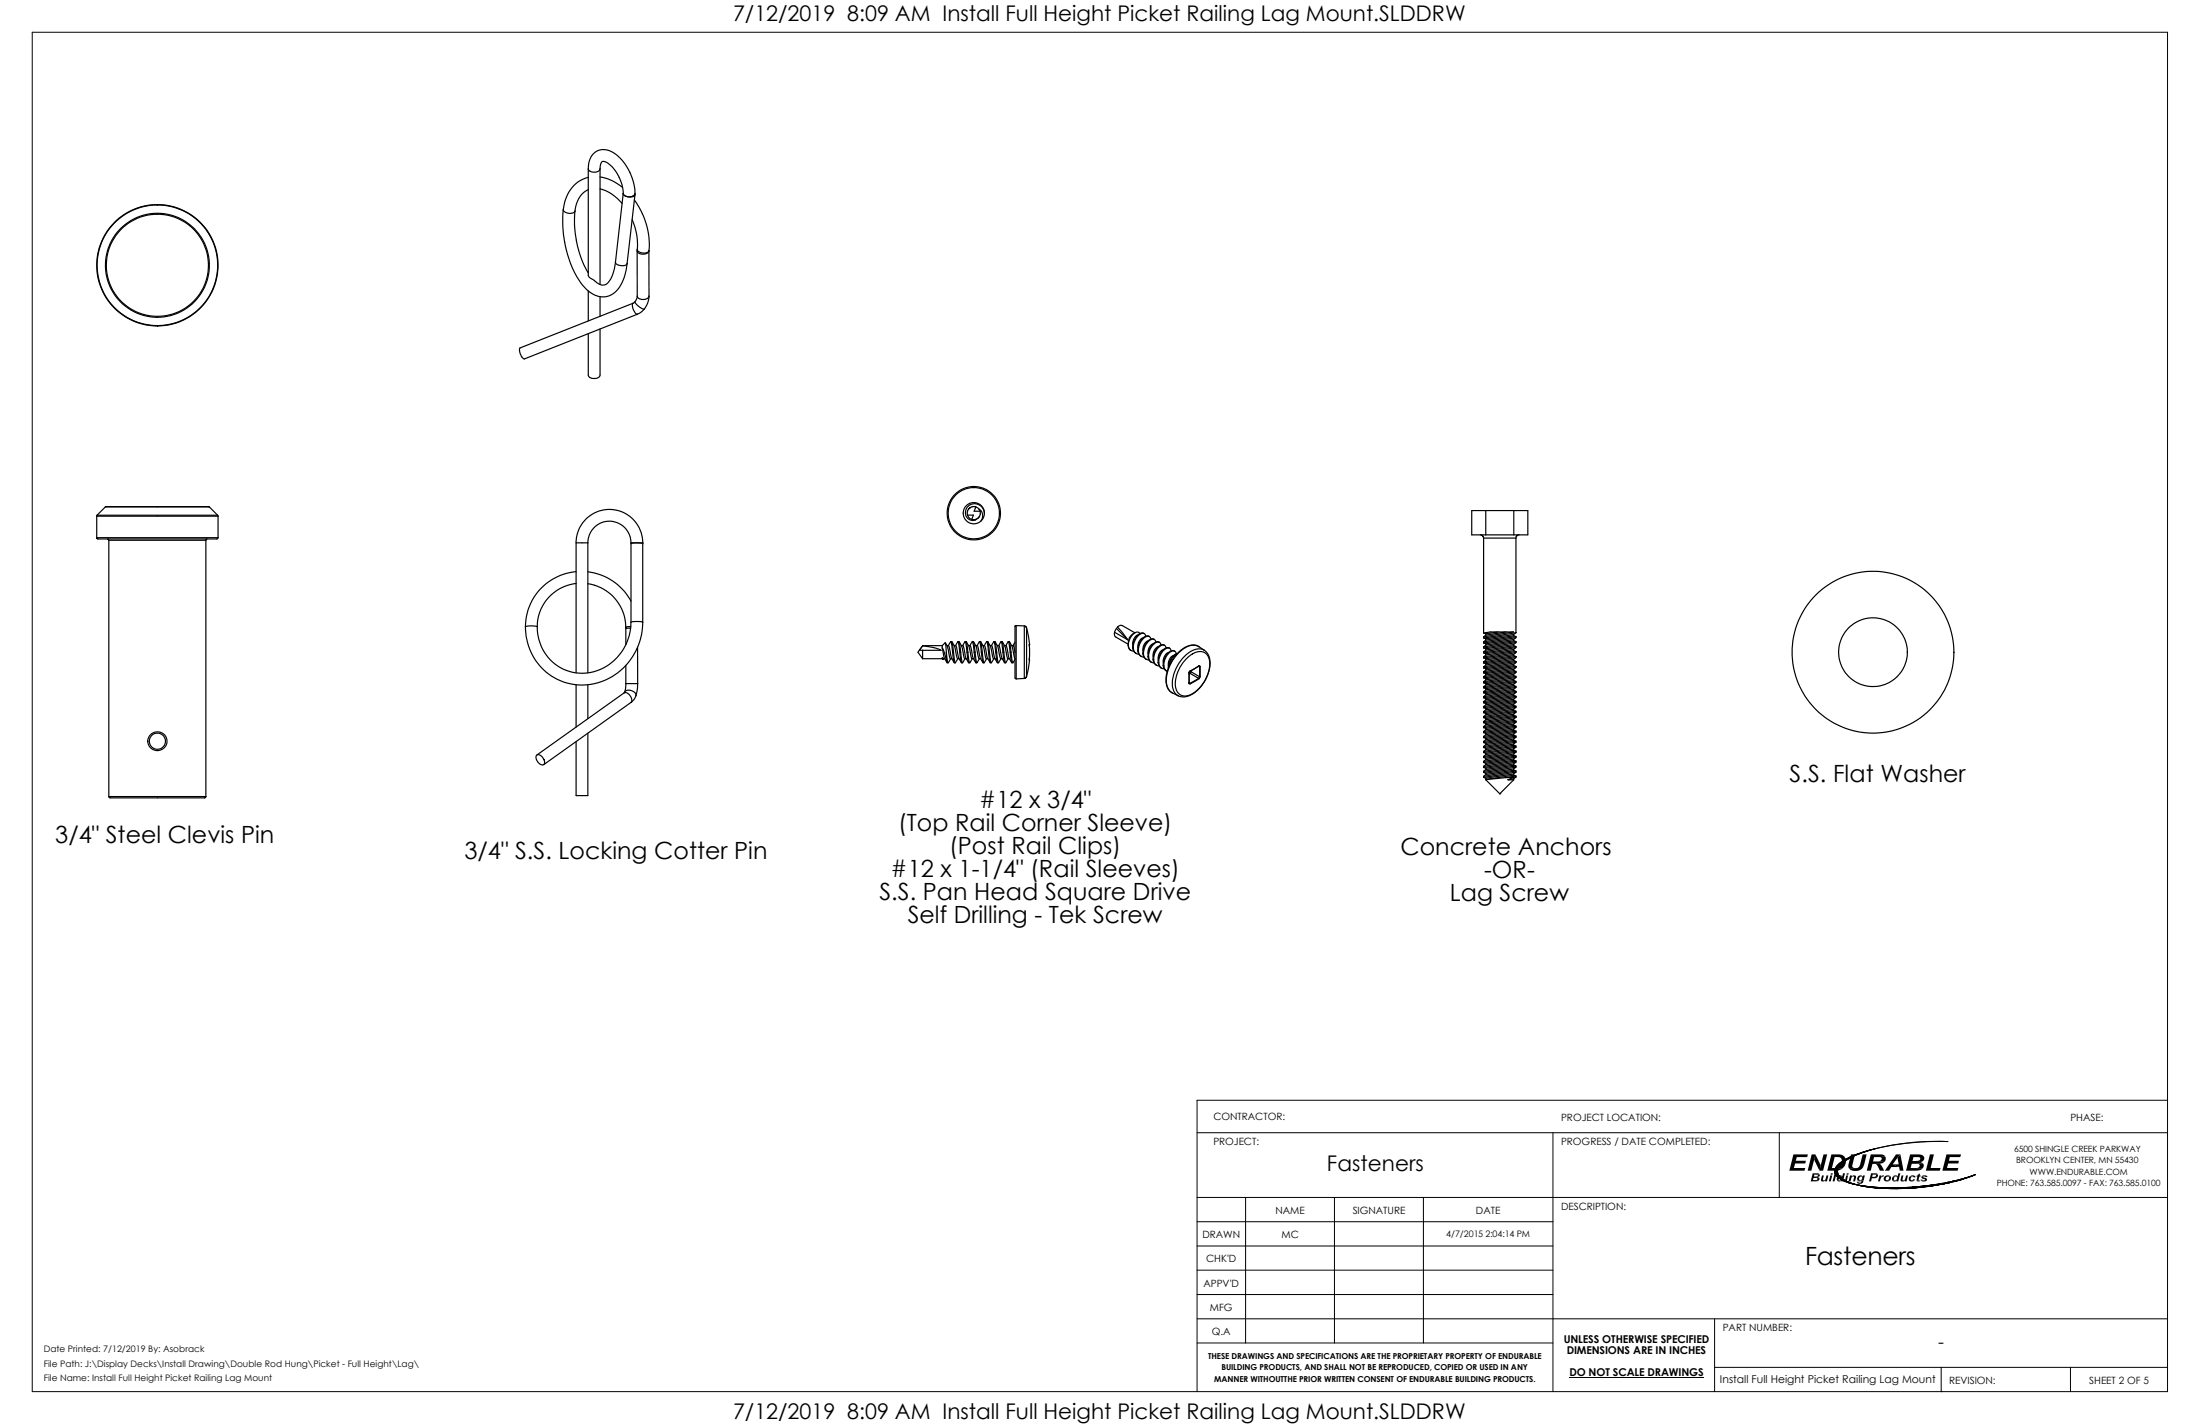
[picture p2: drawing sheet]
<svg xmlns="http://www.w3.org/2000/svg" width="432mm" height="279mm" viewBox="0 0 432 279" stroke-linecap="round" stroke-linejoin="round" font-family="sans-serif">
<g fill="none" stroke="#000" stroke-width=".2">
<path d="M6.3 6.3h419.1v266.7h-419.1zM425.4 215.9h-190.4v57.1M235 222.2h190.4M235 239.7h69.8M235 234.9h190.4M244.5 234.9v28.6M261.9 234.9v28.6M279.4 234.9v28.6M304.8 222.2v50.8M349.2 222.2v12.7M360.1 229.8l.6 .1h-.6zM360.1 229.8h.6v.1z"/>
<path d="M360.1 229.9l.6 .2h-.6zM360.1 229.9h.6v.2zM360.1 230.1l.6 .2h-.5zM360.1 230.1h.6v.2zM360.2 229.5l.5 .3h-.6zM360.2 229.5h.5v.3zM360.2 229.4l.5 .1h-.5zM360.2 229.4h.5v.1zM360.2 230.3l.6 .2h-.5zM360.2 230.3h.5l.1 .2zM360.3 230.5h.5zM360.3 229.1l.4 .3h-.5z"/>
<path d="M360.3 229.1h.5l-.1 .3zM360.3 230.5l.7 .2h-.6zM360.3 230.5h.5l.2 .2zM360.4 229l.4 .1h-.5zM360.4 229h.5l-.1 .1zM360.4 230.7l.7 .1h-.6zM360.4 230.7h.6l.1 .1zM360.5 230.8h.6zM360.6 230.8h.5zM360.6 228.7l.1-.1 .4 .1zM360.6 228.7l.3 .3h-.5zM360.6 228.7h.5l-.2 .3z"/>
<path d="M360.6 230.8l.7 .2h-.5zM360.6 230.8h.5l.2 .2zM360.7 228.6h.5l-.1 .1zM360.8 231l.6 .1zM360.9 231.1l.5 .1zM360.9 231.2h.6zM361 231.2l.7 .2h-.4zM361 231.2h.5l.2 .2zM361 228.3l.1-.1 .4 .1zM361 228.3l.2 .3h-.5zM361 228.3h.5l-.3 .3zM361.1 228.2l.4-.3 .1 .3z"/>
<path d="M361.1 228.2h.5l-.1 .1zM361.3 231.4l.5 .1zM361.4 231.5h.5zM361.5 231.5h.4zM361.5 231.5l.7 .2zM361.5 231.5h.4l.3 .2zM361.5 227.9h.4zM361.5 227.9h.4l-.3 .3zM361.6 227.8l.5-.3v.3zM361.6 227.8h.5zM361.9 231.7h.5zM362 231.7l.4 .1z"/>
<path d="M362.1 231.8h.4zM362.1 231.8l.8 .2zM362.1 227.5h.4zM362.1 227.5h.4l-.4 .3zM362.3 227.4l.6-.3-.2 .3zM362.3 227.4h.4zM362.6 232h.4zM362.7 232h.4zM362.8 232l.3 .1zM362.9 232.1l.7 .1zM362.9 227.1h.3zM362.9 227.1h.3l-.5 .3z"/>
<path d="M363 227.1l.7-.4-.4 .4zM363 227.1h.3zM363.3 227.1l.4-.4h.3zM363.5 232.2h.2zM363.5 232.2l.2 .1zM363.6 232.3h.3zM363.7 226.7h.3zM363.8 232.3l.6 .2zM363.9 226.7l.8-.3zM363.9 226.7h.2zM364.1 226.7l.8-.3zM364.4 232.5h.1"/>
<path d="M364.5 232.5h.3zM364.7 226.4h.2zM364.8 232.5l.6 .1zM364.8 226.4l.9-.4zM364.8 226.4h.2zM365 226.4l.9-.4zM365.2 232.6l.3 .1zM365.3 232.7h.4zM365.4 232.7h.7zM365.7 232.7l.7 .1zM365.7 226h.2zM365.8 226l1.1-.3z"/>
<path d="M365.8 226h.1zM365.9 226l1-.3zM366 232.8h.5zM366.1 232.8l1 .1zM366.4 232.9h1.1zM366.7 232.9h.9zM366.8 232.9h.9zM366.9 225.7h.1M366.9 225.7l1.1-.3zM366.9 232.9l1.9 .1zM367.5 233h1.3zM367.5 233h1.4z"/>
<path d="M367.6 233h2zM367.6 233h2.5M367.8 233h2.2zM368 233h2.1zM368.1 233l3.3 .1zM368.1 233.1h7.8M368.2 233.1h7zM368.2 233.1h7.5zM368.6 233.1h6.3zM368.6 233.1h6.6zM368.6 233.1h6.6M369 233.1l4.9 .1z"/>
<path d="M369 233.1h5.9zM369 233.2h5.9M369.8 233.2h3.8zM369.8 233.2h4.1zM370.2 233.2h2.3zM370.2 233.2h3.4zM370.2 233.2h3.4M371 233.2h1.5zM371.4 233.1h4.3zM372.5 233h3.4zM372.8 233h3.2zM373.2 233h3z"/>
<path d="M373.9 233h2.6zM374.1 233h2.5zM374.1 233h2.5M375.3 232.9h2zM375.5 232.9h1.9zM375.6 232.9h1.9zM376.1 232.9h1.8zM376.6 233h-4.1M376.7 232.8h1.6zM376.9 232.8h1.5zM377.4 232.7h1.4zM377.8 232.7h1.4z"/>
<path d="M378.1 232.7h1.2zM378.2 232.6l.7-.1 .6 .1zM378.2 232.6h1.3zM378.9 232.5h1.2zM378.9 232.5h1.2l-.6 .1zM379.4 232.5h1zM379.6 232.5l.8-.2 .2 .2zM379.6 232.5h1zM380.4 232.3h1zM380.4 232.3h1l-.8 .2zM380.7 232.3h.9zM380.9 232.2h.8z"/>
<path d="M380.9 232.2l1-.1-.2 .1zM381.9 232.1h.7zM381.9 232.1h.7l-.9 .1zM382 232h.7zM382.2 232h.6zM382.3 224a49.7 49.7 0 0 0-18.8 2.9l-1.6 .7a2.75 2.75 0 0 0-1.8 2.4 3.2 3.2 0 0 0 2.4 2 39.2 39.2 0 0 0 15.6 .7 42.8 42.8 0 0 0 9.6-2.2 44.6 44.6 0 0 1-22.9 2.1l-.8-.3a4.3 4.3 0 0 1-3.3-2.3 2.81 2.81 0 0 1 1.7-2.4 32.7 32.7 0 0 1 13.3-3.5l6.6-.1M382.3 232l.9-.2-.3 .2zM382.3 232h.6zM382.9 232l.3-.2h.6zM383.2 231.8h.6zM383.3 231.8h.5zM383.4 231.7h.5z"/>
<path d="M383.6 231.7l.8-.2-.3 .2zM383.6 231.7h.5zM384.1 231.7l.3-.2h.5zM384.4 231.5h.5zM384.5 231.5h.4zM384.6 231.5h.4zM384.9 231.4l.7-.2zM384.9 231.4h.3zM385.2 231.4l.6-.2zM385.6 231.2h.2zM385.6 231.2h.3zM385.7 231.1l.3-.1z"/>
<path d="M385.7 231.1h.3zM386 231l.6-.2zM386 231h.2l-.2 .1zM386.2 231l.6-.2zM386.6 230.8h.2zM386.7 230.8h.1zM386.8 230.8l.3-.1zM386.8 230.8h.1zM386.9 230.8l.3-.1zM387.1 230.7l.5-.2zM387.2 230.7l.4-.2zM387.6 230.5h.1z"/>
<path d="M235 249.2h69.8M235 244.5h69.8M235 258.8h190.4M235 254h69.8M336.5 258.8v14.2M235 263.5h69.8M308 270.2h26.4M336.5 268.3h88.9M381 268.3v4.7h.2M406.4 268.3v4.7"/>
</g>
<g fill="none" stroke="#000" stroke-width=".23">
<path d="M115.5 33.1a3.2 3.2 0 0 1 3.1-3.7 7 7 0 0 1 4.8 4l.6 1.3a9.3 9.3 0 0 1 .6 3.3M115.5 34.8a6.9 6.9 0 0 0-4.9 6.3M115.5 37.2a4.9 4.9 0 0 0-2.6 4.2M115.5 33.1a1.32 1.32 0 0 0 2.3 0M115.5 33.1v20.9l.3 .5 .8 .6M117.8 33.1l.1-1a.65 .65 0 0 1 .5-.5 .65 .65 0 0 1 .7 .3 7.9 7.9 0 0 1 3.2 6.1M117.8 34.7a9 9 0 0 1 4.4 2.1M117.8 37.1a8.1 8.1 0 0 1 4.3 2.8M117.8 33.1v22.7M122.3 38a1.34 1.34 0 0 0 2.3 0M122.3 38a1.45 1.45 0 0 0 2.3 .2M122.3 38l-1.5 13.4"/>
<path d="M122.3 38h.1M124.5 39.2a14.7 14.7 0 0 1 2.9 10M124.6 38.2l-1.5 13.5M124.6 38v.2M110.6 41.1a21.9 21.9 0 0 0 3.8 14.9 4.6 4.6 0 0 0 5.5 1.9 7.1 7.1 0 0 0 3.1-5.4l.1-.8M110.6 41.1a1.47 1.47 0 0 0 2.3 .3M112.9 41.4a20.3 20.3 0 0 0 2.6 12.2M115.5 57.1v5.9M117.8 58.2v3.9M120.8 51.4a5.8 5.8 0 0 1-1.9 4.4 2.02 2.02 0 0 1-2.2-.7M120.8 51.4a1.5 1.5 0 0 0 2 .6l.3-.3M124.1 43.1l.6 1.7a11.2 11.2 0 0 1 .4 4.1"/>
<path d="M124.2 59.5a1.9 1.9 0 0 0 .9 2.2M124.2 59.5l-22.1 8.8a1.86 1.86 0 0 0 .8 2.1l22.2-8.7M124.6 59.2l-.4 .3M124.6 59.2a2.5 2.5 0 0 0 1.9 1.4M125.1 49.2a1.34 1.34 0 0 0 2.3 0M125.1 49.2v8.9M125.1 48.9v.3M125.1 58.1l-.1 .4-.4 .7M125.1 48.9a1.45 1.45 0 0 0 2.3 .3M125.1 58.1a1.32 1.32 0 0 0 2.3 0M127.4 49.2v8.9M127.4 49.2h.1"/>
<path d="M127.4 58.1a4.4 4.4 0 0 1-.9 2.5M117.8 64.6v9a1.32 1.32 0 0 1-2.3 0v-8.1M125.1 61.7h.1M126.5 60.6l-.8 .7-.6 .4M20.7 99.5l-1.6 1.6M20.7 99.5h20.4M40.9 99.4l-20.2 .1M40.9 99.4l.2 .1M41.1 99.5l1.6 1.6M190.3 98.8h.1M191.5 99.5l-.6-.1-.6 .3-.4 .7v.7M191.5 99.5l.5 .3 .4 .5"/>
<path d="M191.5 99.5l-.3 .8h1.2M192.1 99.9a1.63 1.63 0 0 1 .5 2.3M19 105.5l.2 .2h23.3l.3-.2M19 101.3h23.8M19 101.3v4.2M19 105.5h23.8M19.1 101.1l-.1 .2M19.1 101.1h23.6M21.1 105.7l.3 .3M21.4 106h19M21.4 106v50.3M40.4 106v50.3"/>
<path d="M40.7 105.7l-.3 .3M42.7 101.1l.1 .2M42.8 101.3v4.2M113.1 106.5a6.5 6.5 0 0 1 6.5-6.6 6.5 6.5 0 0 1 6.6 6.6M113.1 112.2a10.9 10.9 0 0 0-10 10.8M113.1 114.5a8.5 8.5 0 0 0-7.6 8.5M113.1 106.5v25.5M113.1 106.5h2.3M115.4 106.5a4.2 4.2 0 0 1 4.2-4.2 4.2 4.2 0 0 1 4.2 4.2M115.4 112.2a11.1 11.1 0 0 1 8.4 5.8M115.4 114.5a8.6 8.6 0 0 1 7.4 8.6M115.4 106.5v25.5"/>
<path d="M123.8 106.7l1-.2 1.4 .2M123.8 106.5v15.6M123.8 106.5h2.4M126.2 106.5v15.6M189.9 101.1h1.2l-.4 .8M189.9 101.1l.3 .5 .5 .3M191.7 101.9a1.52 1.52 0 0 1-2.1-.6 1.52 1.52 0 0 1 .5-2 1.89 1.89 0 0 1 2.4-.1 1.89 1.89 0 0 1 .5 2.4l-.4 .6M192.4 100.3v.7l-.5 .7-.6 .3-.6-.1M193.2 100.7a2.08 2.08 0 0 0-2.6-2 2.08 2.08 0 0 0-1.3 3 2.08 2.08 0 0 0 3.3 .5M288.9 100.2h11v4.7h-11zM290.6 104.9l.4 .2 .2 .5M291.2 105.6v18.6"/>
<path d="M291.2 105.6h6.3M291.6 100.2v4.7M297.1 100.2v4.7M297.5 105.6v18.5l-.4 .4M298.2 104.9l-.4 .2-.3 .5M103.1 123l.8-.2 1.6 .2M113.1 134.3v8.4M115.4 134.3v6.7M122.5 136a1.36 1.36 0 0 1 1.3 1.8M122.5 136l-17.1 12.1M122.6 135.8l-.1 .2M122.6 135.8a1.31 1.31 0 0 1 2.2 .7"/>
<path d="M122.8 134.1l-.2 1.7M122.8 123.1v3.4M122.8 130.6v3.5M122.8 134.1h2.4M122.8 123.3h1M123.8 122.9l-1 .2M123.8 122.1a9.8 9.8 0 0 1-11.7 9.7 9 9 0 0 1-6.6-8.8M123.8 137.8l-17.1 12.2M123.8 122.1l.9-.2 1.5 .2M124.8 136.5l-.3 .7-.7 .6M125.1 127l.1 7.1M125.2 134.1l-.4 2.4"/>
<path d="M126.2 122.1a12.1 12.1 0 0 1-15.6 11.7 11.3 11.3 0 0 1-7.5-10.8M181.1 126.7l2.2 .4 1.4 .5h-4.3zM181.1 126.7h3.8M181.1 129.2h3.8M181.1 126.7l-.9 1.3 .9 1.2M181.1 126.7h.1M181.1 127.6v1.6M184.9 127.1l.3 1.2a2.97 2.97 0 0 0 .7 1.7M184.9 126.7l.6-.6 .2 1.9M184.9 127.1l.8 2.3M184.9 129.2l.2 .2M184.9 126.7v.4"/>
<path d="M184.9 129.1v.1M184.9 129.1l.1 .2M184.9 129.1h.1M185 129.1l.1 .1h.3M185 129.1v.2M185.2 129.2l-.2 .1M185.5 126.1l.5 .8 .5 2.3h.3M185.7 128l.4 2 .5-.8M185.7 129.4l.2 .6h.2M185.7 128v1.4M185.9 126.7l.3 .1a9 9 0 0 0 1.1 3.2M186.1 126.7l.5-.8 .4 2.1"/>
<path d="M186.6 125.9h.2l.1 .2 .3 1.9M186.8 125.9a8.7 8.7 0 0 1 1.1 3.3h.1M187 128l.2 1.9 .3 .1M187 128h.2M187.2 128l.3 2 .5-.8M187.3 126.7l.4 .1a9 9 0 0 0 1 3.2M187.5 126.7l.5-.8 .4 2.1M188 129.2h.2M188 125.9h.2l.1 .2 .3 1.9M188.3 125.9l.5 .9 .5 2.4h.4M188.4 128l.3 1.9 .2 .1M188.4 128h.2"/>
<path d="M188.6 128l.3 2 .5-.8M188.7 126.7h.3M189 126.7l.4-.8 .4 2.1M189 126.7l.4 1.6a2.97 2.97 0 0 0 .7 1.7M189.4 125.9l.3 .1 .3 2M189.7 125.9l.5 1 .5 2.3h.4M189.8 128l.2 1.8 .1 .2h.2M189.8 128h.2M190 128l.3 2 .5-.8M190.1 126.7l.4 .1a9 9 0 0 0 1 3.2M190.4 126.7l.5-.8 .3 2.1M190.9 125.9h.1l.1 .2 .3 1.9"/>
<path d="M191.1 125.9a8.7 8.7 0 0 1 1 3.3h.4M191.2 128l.3 1.9 .2 .1M191.2 128h.2M191.4 128l.3 2 .5-.8M191.5 126.7l.4 .1a9 9 0 0 0 1 3.2M191.8 126.7l.5-.8 .3 2.1M192.3 125.9h.1l.2 .2 .2 1.9M192.5 125.9l.5 .9 .6 2.4M192.6 128l.3 1.9 .2 .1M192.6 128h.2M192.8 128l.3 2 .5-.8M192.9 126.7l.4 .1 .3 1.5a2.97 2.97 0 0 0 .7 1.7"/>
<path d="M193.2 126.7l.5-.8 .3 2.1M193.6 129.2h.3M193.7 125.9l.2 .1 .3 2M193.9 125.9a10.3 10.3 0 0 1 1.1 3.3h.3M194 128l.3 1.8 .1 .2h.2M194 128h.2M194.2 128l.3 2 .6-.8M194.4 126.7h.2M194.6 126.7l.5-.8 .3 2.1M194.6 126.7l.1 .1a9 9 0 0 0 1 3.2M195.1 125.9h.2l.1 .2 .2 1.9M195.3 125.9a8.7 8.7 0 0 1 1 3.3h.4"/>
<path d="M195.4 128l.2 1.7 .1 .3h.3M195.4 128h.2M195.6 128l.3 2 .6-.8M195.7 126.7h.3M196 126.7l.5-.8 .3 2.1M196 126.7l.1 .1a9 9 0 0 0 1.1 3.2M196.5 125.9h.2l.1 .2 .2 1.9M196.7 125.9l.5 .9 .6 2.4M196.8 128l.3 1.9 .3 .1M196.8 128h.2M197 128l.3 2 .6-.8M197.2 126.7l.3 .1 .4 1.5a2.97 2.97 0 0 0 .7 1.7"/>
<path d="M197.4 126.7l.5-.8 .4 2.1M197.8 129.2h.3M197.9 125.9l.3 .1 .2 2M198.1 125.9l.6 1 .5 2.3M198.3 128l.2 1.8 .1 .2h.2M198.3 128h.1M198.4 128l.4 2 .4-.7M198.6 126.7l.3 .1 .3 1.3M199.2 126l-.4 .7M199.5 122.7l-.3 .2v10.1l.3 .2M199.5 122.7l1.5 .1M199.5 122.7v10.5"/>
<path d="M201 122.8l.3 .1 .2 .3v9.5M201 133.1l-1.5 .1M201 122.8v10.3M201.5 132.7l-.5 .4M201.5 123.2l.6 3.2M202.1 129.5l-.6 3.2M202.1 126.4l-.1 3M202.1 126.4l-.1 .1M218.8 124.1l-.1 .4 .2 .4 2.5 1.5M218.8 124.1l2.5 1.4M219.1 123.3l-.3 .8M219.1 123.3l2.2 2.2"/>
<path d="M219.4 123l.4-.3h.4l2.5 1.5M219.4 123l1.9 2.5M219.4 123l-.3 .3M221.4 126.6a1.08 1.08 0 0 0 1.1 1.2M221.4 126.6l.2 .6 .4 .4M222.3 127.1l.2 .7 .5 .4M222.3 127.1l.1 .1M222.4 127.2a1.08 1.08 0 0 0 1.1 1.1M222.8 124.2l-.8 .5a2.54 2.54 0 0 0-.6 1.9M223.3 127.7l.3 .7 .4 .4M223.3 127.7l.1 .1M223.3 124.6a1.89 1.89 0 0 0-1 1.9"/>
<path d="M223.4 127.8a1.11 1.11 0 0 0 1.1 1.1M223.7 124.3a.71 .71 0 0 0-1.2 .1 3.3 3.3 0 0 0-1.1 2.2M224.3 128.3l.3 .7 .4 .4M224.3 128.3h.1M224.3 125.2a1.77 1.77 0 0 0-.9 1.9M224.4 128.3a1.11 1.11 0 0 0 1.1 1.2M224.5 124.2a1.7 1.7 0 0 0-1.9 1.4l-.2 .6-.1 .9M224.5 124.2l.1 .1M224.9 124.8a.66 .66 0 0 0-.5-.6 .66 .66 0 0 0-.7 .3 3.3 3.3 0 0 0-1.3 2.7M225.3 128.8l.3 .8 .4 .3M225.3 128.8l.1 .1M225.3 125.8a1.77 1.77 0 0 0-1 1.9"/>
<path d="M225.4 128.9a1.08 1.08 0 0 0 1.1 1.2M225.6 124.9a1.2 1.2 0 0 0-1.7 .7l-.4 .9-.2 1.2M225.9 125.4a.67 .67 0 0 0-.5-.6 .67 .67 0 0 0-.7 .3 3.3 3.3 0 0 0-1.3 2.7M226.3 129.4l.2 .8 .5 .3M226.3 129.4l.1 .1M226.3 126.3a1.77 1.77 0 0 0-1 1.9M226.4 129.5a1.08 1.08 0 0 0 1.1 1.1M226.6 125.5a1 1 0 0 0-1.5 .5 3.2 3.2 0 0 0-.8 2.3M226.9 126a.67 .67 0 0 0-.5-.6 .67 .67 0 0 0-.7 .2 3.3 3.3 0 0 0-1.3 2.7M227.3 130l.2 .7 .5 .4M227.3 130l.1 .1M227.3 126.9a1.77 1.77 0 0 0-1 1.9"/>
<path d="M227.4 130.1a1.04 1.04 0 0 0 1.1 1.1M227.6 126a1.38 1.38 0 0 0-1.8 1l-.3 .6-.2 1.2M227.9 126.6a.74 .74 0 0 0-.7-.7 .74 .74 0 0 0-.7 .5 3.1 3.1 0 0 0-1.1 2.5M228.3 130.6l.2 .7 .5 .4M228.3 130.6h.1M228.3 127.5a1.9 1.9 0 0 0-1 1.9M228.4 130.6l.3 .8 .4 .3M228.6 126.6a1.39 1.39 0 0 0-1.8 1l-.4 .9-.1 .9M228.9 127.1a.74 .74 0 0 0-.7-.6 .74 .74 0 0 0-.7 .5 3.1 3.1 0 0 0-1.1 2.5M229.3 128.1a1.84 1.84 0 0 0-1 1.9M229.6 127.2a1.02 1.02 0 0 0-1.5 .5 3.4 3.4 0 0 0-.8 2.3M229.9 127.7a.66 .66 0 0 0-.5-.6 .66 .66 0 0 0-.7 .3 3.3 3.3 0 0 0-1.3 2.7"/>
<path d="M230.1 136l1.2 .5M230.3 128.6a1.79 1.79 0 0 0-1 2M230.6 127.8a1.18 1.18 0 0 0-1.7 .7l-.5 1.2-.1 .9M230.9 128.3a.67 .67 0 0 0-.5-.6 .67 .67 0 0 0-.7 .3 3.3 3.3 0 0 0-1.3 2.6M230.9 128.4a3 3 0 0 0-1.5 2.3M231.1 128.2a2.84 2.84 0 0 0-1.8 2.9M231.3 136.5h.1M232.8 129.3a3.3 3.3 0 0 1 3.7-1.2 3.4 3.4 0 0 1 .6 4.1 6.2 6.2 0 0 1-4.5 4.4 2.15 2.15 0 0 1-1.9-2.8 7.9 7.9 0 0 1 2.1-4.5zM233.4 132.1v1.9M233.4 134l.2 .2M233.4 132v2M233.4 134l.2 .1"/>
<path d="M233.4 134h.1M233.4 133.9l.2 .2M233.4 131.9l.2 .2M233.4 131.8h.4M233.6 134.1v.1M233.6 131.7l-.2 .4M233.6 132.1l-.2 .1M233.6 132.1l1.6 1M233.6 131.7h.1M233.8 131.8l-.2 .3M233.8 131.6v.2M233.8 131.8l1.6 1"/>
<path d="M235.2 133.1l-1.6 1M235.2 133.1l.1 .1M235.2 130.7l.2 .1M235.3 130.7l-1.7 1M235.3 130.7l.1 .1M235.3 130.7h.1M235.3 130.7l.2 .1M235.3 133.2l-1.7 1M235.3 126.9a3.3 3.3 0 0 0-3.9 1 7.3 7.3 0 0 0-2.4 6.8l.5 .8 .6 .5M235.3 126.9a2.99 2.99 0 0 0-3.5 .8 7.7 7.7 0 0 0-2.8 6.9l.5 .8 .6 .6M235.3 126.9l1.1 .7M235.3 126.9h.1"/>
<path d="M235.4 130.8h.1M235.4 130.8v2M235.4 132.8h.1M235.4 132.8l-.2 .3M235.5 132.8l-.2 .4M235.5 130.8v2M236.4 127.6a3.8 3.8 0 0 1 .8 4.5 6.7 6.7 0 0 1-4.7 4.6l-1.2-.2M236.4 127.6a3.2 3.2 0 0 0-3.9 1.2 7.3 7.3 0 0 0-2.2 6.5 1.86 1.86 0 0 0 1 1.2M236.4 127.6h.1M291.2 124.2l1.3-.2h4.6l-5.9 1M291.2 125v.2M291.2 125.9v.3"/>
<path d="M291.2 126.9v.2M291.2 127.9v.2M291.2 128.9v.2M291.2 129.9v.2M291.2 130.8v.2M291.2 131.8v.2M291.2 132.8v.2M291.2 133.8v.2M291.2 134.7v.2M291.2 135.7v.2M291.2 136.7v.2M291.2 137.7v.2"/>
<path d="M291.2 138.6v.3M291.2 139.6v.2M291.2 139.8l.4 .2M291.2 138.9l.4 .1M291.2 137.9l.4 .1M291.2 136.9l.4 .2M291.2 135.9l.4 .2M291.2 135l.4 .1M291.2 134l.4 .1M291.2 133l.4 .2M291.2 132l.4 .2M291.2 131l.4 .2"/>
<path d="M291.2 130.1l.4 .1M291.2 129.1l.4 .1M291.2 128.1l.4 .2M291.2 127.1l.4 .2M291.2 126.2l.4 .1M291.2 125.2l.4 .1M291.2 124.2l.4 .2M291.6 140v.2M291.6 139v.3M291.6 138v.3M291.6 137.1v.2M291.6 136.1v.2"/>
<path d="M291.6 135.1v.3M291.6 134.1v.3M291.6 133.2v.2M291.6 132.2v.2M291.6 131.2v.2M291.6 130.2v.3M291.6 129.2v.3M291.6 128.3v.2M291.6 127.3v.2M291.6 126.3v.3M291.6 125.3v.3M291.6 124.4v.2"/>
<path d="M291.6 139.3l-.4 .3M291.6 138.3l-.4 .3M291.6 137.3l-.4 .4M291.6 136.3l-.4 .4M291.6 135.4l-.4 .3M291.6 134.4l-.4 .3M291.6 133.4l-.4 .4M291.6 132.4l-.4 .4M291.6 131.4l-.4 .4M291.6 130.5l-.4 .3M291.6 129.5l-.4 .4M291.6 128.5l-.4 .4"/>
<path d="M291.6 127.5l-.4 .4M291.6 126.6l-.4 .3M291.6 125.6l-.4 .3M291.6 124.6l-.4 .4M294 124l-2.4 .4M295.6 124l-4 .6M297.1 139.1l-5.5 .9M297.1 138.2l-5.5 .8M297.1 137.2l-5.5 .8M297.1 136.2l-5.5 .9M297.1 135.3l-5.5 .8M297.1 134.3l-5.5 .8"/>
<path d="M297.1 133.3l-5.5 .8M297.1 132.3l-5.5 .9M297.1 131.3l-5.5 .9M297.1 130.4l-5.5 .8M297.1 129.4l-5.5 .8M297.1 128.4l-5.5 .8M297.1 127.4l-5.5 .9M297.1 126.4l-5.5 .9M297.1 125.5l-5.5 .8M297.1 124.5l-5.5 .8M297.1 139.1v.3M297.1 138.2v.2"/>
<path d="M297.1 137.2v.2M297.1 136.2v.3M297.1 135.3v.2M297.1 134.3v.2M297.1 133.3v.2M297.1 132.3v.3M297.1 131.3v.3M297.1 130.4v.2M297.1 129.4v.2M297.1 128.4v.3M297.1 127.4v.3M297.1 126.4v.3"/>
<path d="M297.1 125.5v.2M297.1 124.5v.2M297.1 139.4l-5.5 .8M297.1 138.4l-5.5 .9M297.1 137.4l-5.5 .9M297.1 136.5l-5.5 .8M297.1 135.5l-5.5 .8M297.1 134.5l-5.5 .9M297.1 133.5l-5.5 .9M297.1 132.6l-5.5 .8M297.1 131.6l-5.5 .8M297.1 130.6l-5.5 .8"/>
<path d="M297.1 129.6l-5.5 .9M297.1 128.7l-5.5 .8M297.1 127.7l-5.5 .8M297.1 126.7l-5.5 .8M297.1 125.7l-5.5 .9M297.1 124.7l-5.5 .9M297.1 124.7l.4 .2v.2l-.4 .4M297.1 125.7l.4 .2v.2l-.4 .3M297.1 126.7l.4 .2v.2l-.4 .3M297.1 127.7l.4 .1v.2l-.4 .4M297.1 128.7l.4 .1v.2l-.4 .4M297.1 129.6l.4 .2v.2l-.4 .4"/>
<path d="M297.1 130.6l.4 .2v.2l-.4 .3M297.1 131.6l.4 .1v.3l-.4 .3M297.1 132.6l.4 .1v.2l-.4 .4M297.1 133.5l.4 .2v.2l-.4 .4M297.1 134.5l.4 .2v.2l-.4 .4M297.1 135.5l.4 .2v.2l-.4 .3M297.1 136.5l.4 .1v.2l-.4 .4M297.1 137.4l.4 .2v.2l-.4 .4M297.1 138.4l.4 .2v.2l-.4 .3M297.1 139.4l.4 .2v.2l-.4 .3M297.5 139.8l-6.3 1M297.5 139.6l-6.3 1"/>
<path d="M297.5 138.8l-6.3 1M297.5 138.6l-6.3 1M297.5 137.8l-6.3 1.1M297.5 137.6l-6.3 1M297.5 136.8l-6.3 1.1M297.5 136.6l-6.3 1.1M297.5 135.9l-6.3 1M297.5 135.7l-6.3 1M297.5 134.9l-6.3 1M297.5 134.7l-6.3 1M297.5 133.9l-6.3 1M297.5 133.7l-6.3 1"/>
<path d="M297.5 132.9l-6.3 1.1M297.5 132.7l-6.3 1.1M297.5 132l-6.3 1M297.5 131.7l-6.3 1.1M297.5 131l-6.3 1M297.5 130.8l-6.3 1M297.5 130l-6.3 1M297.5 129.8l-6.3 1M297.5 129l-6.3 1.1M297.5 128.8l-6.3 1.1M297.5 128l-6.3 1.1M297.5 127.8l-6.3 1.1"/>
<path d="M297.5 127.1l-6.3 1M297.5 126.9l-6.3 1M297.5 126.1l-6.3 1M297.5 125.9l-6.3 1M297.5 125.1l-6.3 1.1M297.5 124.9l-6.3 1M297.5 124.1l-6.3 1.1M21.4 156.3l.2 .2h18.6l.2-.2M21.4 156.3h19M105.3 148.2a.97 .97 0 0 1 1.4 .7 .71 .71 0 0 1-.2 1.2 1.55 1.55 0 0 1-1.2-1.9zM115.4 143.8v12.3h-2.3v-10.6M291.2 140.6v.2"/>
<path d="M291.2 141.6v.2M291.2 142.6v.2M291.2 143.5v.2M291.2 144.5v.2M291.2 145.5v.2M291.2 146.5v.2M291.2 147.4v.2M291.2 148.4v.2M291.2 149.4v.2M291.2 150.4v.2M291.2 151.3v.3M291.2 152.3v.2"/>
<path d="M291.2 152.5l.4 .2M291.2 151.6l.4 .1M291.2 150.6l.4 .1M291.2 149.6l.4 .2M291.2 148.6l.4 .2M291.2 147.7l.4 .1M291.2 146.7l.4 .1M291.2 145.7l.4 .2M291.2 144.7l.4 .2M291.2 143.7l.4 .2M291.2 142.8l.4 .1M291.2 141.8l.4 .1"/>
<path d="M291.2 140.8l.4 .2M291.6 153l2.8 2.7M291.6 152.7v.2M291.6 151.7v.3M291.6 150.7v.3M291.6 149.8v.2M291.6 148.8v.2M291.6 147.8v.3M291.6 146.8v.3M291.6 145.9v.2M291.6 144.9v.2M291.6 143.9v.2"/>
<path d="M291.6 142.9v.3M291.6 141.9v.3M291.6 141v.2M291.6 152.9v.1M291.6 152l-.4 .3M291.6 151l-.4 .3M291.6 150l-.4 .4M291.6 149l-.4 .4M291.6 148.1l-.4 .3M291.6 147.1l-.4 .3M291.6 146.1l-.4 .4M291.6 145.1l-.4 .4"/>
<path d="M291.6 144.1l-.4 .4M291.6 143.2l-.4 .3M291.6 142.2l-.4 .4M291.6 141.2l-.4 .4M291.6 140.2l-.4 .4M294.4 155.7h.1M295.5 152.6l-3.9 .4M295.5 152.6h1.4M296 153h1.1M296.9 152.6l-.9 .4M297.1 151.8l-5.5 .9M297.1 150.9l-5.5 .8"/>
<path d="M297.1 149.9l-5.5 .8M297.1 148.9l-5.5 .9M297.1 148l-5.5 .8M297.1 147l-5.5 .8M297.1 146l-5.5 .8M297.1 145l-5.5 .9M297.1 144l-5.5 .9M297.1 143.1l-5.5 .8M297.1 142.1l-5.5 .8M297.1 141.1l-5.5 .8M297.1 140.1l-5.5 .9M297.1 152.8l-1.1 .2"/>
<path d="M297.1 151.8v.3M297.1 150.9v.2M297.1 149.9v.2M297.1 148.9v.3M297.1 148v.2M297.1 147v.2M297.1 146v.2M297.1 145v.3M297.1 144v.3M297.1 143.1v.2M297.1 142.1v.2M297.1 141.1v.3"/>
<path d="M297.1 140.1v.3M297.1 152.8v.2M297.1 153l-2.7 2.7M297.1 152.1l-5.5 .8M297.1 151.1l-5.5 .9M297.1 150.1l-5.5 .9M297.1 149.2l-5.5 .8M297.1 148.2l-5.5 .8M297.1 147.2l-5.5 .9M297.1 146.2l-5.5 .9M297.1 145.3l-5.5 .8M297.1 144.3l-5.5 .8"/>
<path d="M297.1 143.3l-5.5 .8M297.1 142.3l-5.5 .9M297.1 141.4l-5.5 .8M297.1 140.4l-5.5 .8M297.1 152.1l.4 .2v.2M297.1 140.4l.4 .1v.2l-.4 .4M297.1 141.4l.4 .1v.2l-.4 .4M297.1 142.3l.4 .2v.2l-.4 .4M297.1 143.3l.4 .2v.2l-.4 .3M297.1 144.3l.4 .1v.3l-.4 .3M297.1 145.3l.4 .1v.2l-.4 .4M297.1 147.2l.4 .2v.2l-.4 .4"/>
<path d="M297.1 148.2l.4 .2v.2M297.1 149.2l.4 .1v.2l-.4 .4M297.1 150.1l.4 .2v.2l-.4 .4M297.1 151.1l.4 .2v.2l-.4 .3M297.1 146.2l.4 .2M297.5 152.3l-2 .3M297.5 151.5l-6.3 1M297.5 151.3l-6.3 1M297.5 150.5l-6.3 1.1M297.5 150.3l-6.3 1M297.5 149.5l-6.3 1.1M297.5 149.3l-6.3 1.1"/>
<path d="M297.5 148.6l-6.3 1M297.5 148.4l-6.3 1M297.5 147.6l-6.3 1M297.5 147.4l-6.3 1M297.5 146.6l-6.3 1M297.5 146.4l-6.3 1M297.5 145.6l-6.3 1.1M297.5 145.4l-6.3 1.1M297.5 144.7l-6.3 1M297.5 144.4l-6.3 1.1M297.5 143.7l-6.3 1M297.5 143.5l-6.3 1"/>
<path d="M297.5 142.7l-6.3 1M297.5 142.5l-6.3 1M297.5 141.7l-6.3 1.1M297.5 141.5l-6.3 1.1M297.5 140.7l-6.3 1.1M297.5 140.5l-6.3 1.1M297.5 152.5l-.6 .1M297.5 146.4v.2l-.4 .4M297.5 148.5l-.4 .4M297.5 152.5l-.4 .3"/>
<circle cx="30.9" cy="52.1" r="10"/>
<circle cx="30.9" cy="52.1" r="11.9"/>
<circle cx="30.9" cy="52" r="10.2"/>
<circle cx="30.9" cy="52.1" r="11.8"/>
<circle cx="191.1" cy="100.7" r="5"/>
<circle cx="191.1" cy="100.7" r="5.2"/>
<circle cx="367.6" cy="128" r="6.7"/>
<circle cx="367.6" cy="128" r="15.9"/>
<circle cx="30.9" cy="145.4" r="1.87"/>
<circle cx="30.9" cy="145.4" r="1.59"/>
</g>
<g fill="#000">
<path d="M356.3 226.5l1.1 2.1-.3 1.1-1-2.2zM359.2 230.6h.4l-.3 1.2h-.4zM359.3 230.2h.4v.3h-.4zM360.1 229.8l.6 .1h-.6zM360.1 229.8h.6v.1zM360.1 229.9l.6 .2h-.6zM360.1 229.9h.6v.2zM360.1 230.1l.6 .2h-.5zM360.1 230.1h.6v.2zM360.2 229.5l.5 .3h-.6zM360.2 229.5h.5v.3zM360.2 229.4l.5 .1h-.5z"/>
<path d="M360.2 229.4h.5v.1zM360.2 230.3l.6 .2h-.5zM360.2 230.3h.5l.1 .2zM360.3 230.5h.5zM360.3 229.1l.4 .3h-.5zM360.3 229.1h.5l-.1 .3zM360.3 230.5l.7 .2h-.6zM360.3 230.5h.5l.2 .2zM360.4 229l.4 .1h-.5zM360.4 229h.5l-.1 .1zM360.4 230.7l.7 .1h-.6zM360.4 230.7h.6l.1 .1z"/>
<path d="M360.5 230.8h.6zM360.6 230.8h.5zM360.6 228.7l.3 .3h-.5zM360.6 228.7h.5l-.2 .3zM360.6 230.8l.7 .2h-.5zM360.6 230.8h.5l.2 .2zM360.6 228.7l.1-.1 .4 .1zM360.7 228.6h.5l-.1 .1zM360.8 231l.6 .1zM360.9 231.1l.5 .1zM360.9 231.2h.6zM361 231.2l.7 .2h-.4z"/>
<path d="M361 231.2h.5l.2 .2zM361 228.3l.2 .3h-.5zM361 228.3h.5l-.3 .3zM361 228.3l.1-.1 .4 .1zM361.1 228.2h.5l-.1 .1zM361.3 231.4l.5 .1zM361.4 231.5h.5zM361.5 231.5h.4zM361.5 231.5l.7 .2zM361.5 231.5h.4l.3 .2zM361.1 228.2l.4-.3 .1 .3zM361.5 227.9h.4l-.3 .3z"/>
<path d="M361.5 227.9h.4zM361.6 227.8h.5zM361.9 231.7h.5zM362 231.7l.4 .1zM362.1 231.8h.4zM362.1 231.8l.8 .2zM361.6 227.8l.5-.3v.3zM362.1 227.5h.4l-.4 .3zM362.1 227.5h.4zM362.3 227.4h.4zM362.6 232h.4zM362.7 232h.4z"/>
<path d="M362.4 230.6h.3l-.2 1.2h-.4zM362.8 232l.3 .1zM362.5 230.2h.4l-.1 .3h-.4zM362.9 232.1l.7 .1zM362.3 227.4l.6-.3-.2 .3zM362.9 227.1h.3l-.5 .3zM362.9 227.1h.3zM363 227.1h.3zM363.5 232.2h.2zM363.5 232.2l.2 .1zM363.6 232.3h.3zM363 227.1l.7-.4-.4 .4z"/>
<path d="M363.3 227.1l.4-.4h.3zM363.8 232.3l.6 .2zM363.7 226.7h.3zM363.9 226.7h.2zM364.5 232.5h.3zM363.9 226.7l.8-.3zM364.1 226.7l.8-.3zM364.8 232.5l.6 .1zM364.7 226.4h.2zM364.8 226.4h.2zM365.2 232.6l.3 .1zM365.3 232.7h.4z"/>
<path d="M365.4 232.7h.7zM365.3 230.8h.3zM365.7 232.7l.7 .1zM364.8 226.4l.9-.4zM365 226.4l.9-.4zM365.7 226h.2zM365.8 226h.1zM366 232.8h.5zM366.1 232.8l1 .1zM366.4 232.9h1.1zM366.7 232.9h.9zM366.8 232.9h.9z"/>
<path d="M365.8 226l1.1-.3zM365.9 226l1-.3zM366.9 232.9l1.9 .1zM367.5 233h1.3zM367.5 233h1.4zM366.9 225.7l1.1-.3zM371 233.2h1.5zM375.3 232.9h2zM375.5 232.9h1.9zM375.6 232.9h1.9zM376.1 232.9h1.8zM376.7 232.8h1.6z"/>
<path d="M376.9 232.8h1.5zM377.4 232.7h1.4zM377.8 232.7h1.4zM378.1 232.7h1.2zM378.2 232.6h1.3zM378.2 232.6l.7-.1 .6 .1zM378.9 232.5h1.2l-.6 .1zM378.9 232.5h1.2zM379.4 232.5h1zM379.6 232.5h1zM379.6 232.5l.8-.2 .2 .2zM380.4 232.3h1l-.8 .2z"/>
<path d="M380.4 232.3h1zM380.7 232.3h.9zM380.9 232.2h.8zM380.9 232.2l1-.1-.2 .1zM381.9 232.1h.7l-.9 .1zM381.9 232.1h.7zM382 232h.7zM382.2 232h.6zM382.3 232h.6zM382.3 232l.9-.2-.3 .2zM382.9 232l.3-.2h.6zM383.2 231.8h.6z"/>
<path d="M383.3 231.8h.5zM383.4 231.7h.5zM383.6 231.7h.5zM383.6 231.7l.8-.2-.3 .2zM384.1 231.7l.3-.2h.5zM384.4 231.5h.5zM384.5 231.5h.4zM384.6 231.5h.4zM384.9 231.4h.3zM384.9 231.4l.7-.2zM385.2 231.4l.6-.2zM385.6 231.2h.2z"/>
<path d="M385.6 231.2h.3zM385.7 231.1h.3zM385.7 231.1l.3-.1zM386 231h.2l-.2 .1zM386 231l.6-.2zM386.2 231l.6-.2zM386.6 230.8h.2zM386.7 230.8h.1zM386.8 230.8h.1zM386.8 230.8l.3-.1zM386.9 230.8l.3-.1zM387.1 230.7l.5-.2z"/>
<path d="M387.2 230.7l.4-.2zM387.6 230.5h.1z"/>
<path d="M352 226.5h2.8l-.1 .5h-2l-.2 .8h2l-.2 .5h-2l-.2 .9h2.2l-.1 .5h-3z" fill-rule="evenodd"/>
<path d="M355.6 226.5h.7l-.8 3.2h-.7z" fill-rule="evenodd"/>
<path d="M355.8 230.2h.9l.4 .2-1 .1-.1 .3 1 .1-.2 .1 .2 .1h-1.1l-.1 .4 1.2 .1-.5 .2h-1.1z" fill-rule="evenodd"/>
<path d="M355.8 231.5h.8l.1-.3-.3-.1h.6l.1 .1-.1 .4z" fill-rule="evenodd"/>
<path d="M356 230.8h.7l.1-.2-.4-.1h.7l.1 .1-.2 .3z" fill-rule="evenodd"/>
<path d="M357.6 230.6h.4l-.2 1h.5a.45 .45 0 0 1-.6 .3 .45 .45 0 0 1-.3-.6z" fill-rule="evenodd"/>
<path d="M357.9 226.5h.7l-.8 3.2h-.7z" fill-rule="evenodd"/>
<path d="M358.5 230.6h.4l-.3 1.2h-.4l.1-.2h-.4l.4-.2z" fill-rule="evenodd"/>
<path d="M360.1 230.2h.4l-.4 1.6h-.4z" fill-rule="evenodd"/>
<path d="M359.5 226.5h1.8l.8 .5h-2l-.5 2.2h2.1l-.2 .2-.8 .3h-2.1z" fill-rule="evenodd"/>
<path d="M360.6 231.6l.8 .1-.5 .1z" fill-rule="evenodd"/>
<path d="M360.7 230.8h.5l-.3 .3a.3 .3 0 0 0 0 .3 .3 .3 0 0 0 .2 .2h-.5l-.1-.4z" fill-rule="evenodd"/>
<path d="M360.7 230.8l.6-.2 .3 .2h-.9z" fill-rule="evenodd"/>
<path d="M360.6 227h1.5l.2 .5v.6l-.2 .6-.4 .5h-2.1h.8a1.24 1.24 0 0 0 .8-2.1z" fill-rule="evenodd"/>
<path d="M360.7 230.8h.9l.1-.6h.4l-.4 1.6-1.1-.2h.6l.2-.2a.32 .32 0 0 0-.2-.6z" fill-rule="evenodd"/>
<path d="M363.1 230.6h.4l-.1 .2h.3l-.3 .3-.2 .7h-.4z" fill-rule="evenodd"/>
<path d="M363.4 230.8l.4-.2a.36 .36 0 0 1 .4 .1 .36 .36 0 0 1 .1 .4l-.2 .7h-.4l.2-.8z" fill-rule="evenodd"/>
<path d="M363.3 226.5h.8l-.5 2.2a.48 .48 0 0 0 .6 .5h-1.3l-.1-.2z" fill-rule="evenodd"/>
<path d="M364.4 231.9l.6 .2h-.5z" fill-rule="evenodd"/>
<path d="M364.6 231.6l.8 .1-.5 .1z" fill-rule="evenodd"/>
<path d="M364.7 230.8l.5-.2 .4 .2-.5 .1-.2 .4 .1 .3h.8l-.2 .5-.2 .1h-.7l-.2-.1 .7-.1 .2-.3-.8-.1-.1-.4z" fill-rule="evenodd"/>
<path d="M365.3 230.9l.3-.1 .1-.2h.3l-.2 1h-.7l.4-.3v-.3z" fill-rule="evenodd"/>
<path d="M365.6 226.5h.8l-.5 1.7a1.63 1.63 0 0 1-1.5 1.5l-1-.1-.5-.4h1.4l.5-.2 .3-.5z" fill-rule="evenodd"/>
<path d="M367.5 233h1.3z" fill-rule="evenodd"/>
<path d="M367.2 230.2h1.1l.3 .3h-1l-.1 .4h1l-.3 .3h-.8l-.2 .6h-.4z" fill-rule="evenodd"/>
<path d="M367.9 230.5h.7v.3l-.1 .1h-1h.2a.28 .28 0 0 0 .4 0 .28 .28 0 0 0-.1-.4z" fill-rule="evenodd"/>
<path d="M367.2 226.5l2.5 .1 .3 .3-2.2 .1-.2 .9 2.3 .1-1 .3-1.4 .1-.3 1.3h-.8z" fill-rule="evenodd"/>
<path d="M367.8 228.4l1.1-.1 .4 .5 .5 .9h-.8l-.4-.8a.68 .68 0 0 0-.8-.5z" fill-rule="evenodd"/>
<path d="M368.9 230.6h.4l-.1 .3h.3l-.3 .2-.2 .7h-.4z" fill-rule="evenodd"/>
<path d="M369.3 230.7h.5l-.2 .2h-.4z" fill-rule="evenodd"/>
<path d="M367.6 227.9l1.3-.1a.39 .39 0 0 0 .4-.3 .39 .39 0 0 0-.3-.5h-.3l1.3-.1 .1 .6-.2 .4z" fill-rule="evenodd"/>
<path d="M369.9 230.8l.7-.2 .5 .2-.7 .1-.3 .2a.31 .31 0 0 0 .3 .5h.5a.66 .66 0 0 1-.9 .2 .66 .66 0 0 1-.1-1z" fill-rule="evenodd"/>
<path d="M370.5 230.8l.6 .1 .1 .3-.3 .4h-.5l.3-.3a.29 .29 0 0 0 .1-.3 .29 .29 0 0 0-.3-.2z" fill-rule="evenodd"/>
<path d="M371.4 231.6l.9 .1-.6 .1z" fill-rule="evenodd"/>
<path d="M371.5 230.8h.6l-.3 .3a.3 .3 0 0 0-.1 .3 .3 .3 0 0 0 .3 .2h-.6l-.1-.4z" fill-rule="evenodd"/>
<path d="M371.6 230.8l.6-.2 .2 .2h-.9z" fill-rule="evenodd"/>
<path d="M371.5 230.8h.9l.2-.6h.4l-.4 1.6-1.2-.2h.7l.2-.2a.32 .32 0 0 0-.2-.6z" fill-rule="evenodd"/>
<path d="M372.1 226.5h.9l-1.5 2 1.2 .5h-1.5l-.4 .7h-.9z" fill-rule="evenodd"/>
<path d="M373 226.5l.6 3.2h-.7l-.2-.7-1.2-.5h1.2l-.3-1.3z" fill-rule="evenodd"/>
<path d="M373.2 230.6h.4l-.2 1h.5a.45 .45 0 0 1-.6 .3 .45 .45 0 0 1-.2-.6z" fill-rule="evenodd"/>
<path d="M374.1 230.6h.4l-.3 1.2h-.4l.1-.2h-.4l.4-.2z" fill-rule="evenodd"/>
<path d="M374.8 230.9l.6-.1-.3 .3a.31 .31 0 0 0 .1 .5h.6a.61 .61 0 0 1-.8 .2 .61 .61 0 0 1-.3-.7z" fill-rule="evenodd"/>
<path d="M374.8 230.8l.5-.2a.54 .54 0 0 1 .7 .4z" fill-rule="evenodd"/>
<path d="M375.2 231.6l.3-.2h.4l-.1 .2z" fill-rule="evenodd"/>
<path d="M374.9 226.5h1.9l.8 .4v.1h-2l-.2 .8h2l-.4 .2 .4 .3h-2.2l-.2 .9h2.4l-.1 .1-.3 .2-.6 .2h-2.3z" fill-rule="evenodd"/>
<path d="M376.2 231.6h.6l-.1 .2h-.4z" fill-rule="evenodd"/>
<path d="M376.2 230.6l.7-.4-.1 .4h.2l-.1 .3h-.2l-.1 .6 .1 .1h-.5l.1-.7h-.1z" fill-rule="evenodd"/>
<path d="M377.2 230.8h.5l-.2 .1 .2 .2a.38 .38 0 0 1 .5 .3 .38 .38 0 0 1-.4 .4h-.5l-.3-.2 .8-.1-.5-.3z" fill-rule="evenodd"/>
<path d="M376.9 231.5l.4-.1 .3 .2h-.6z" fill-rule="evenodd"/>
<path d="M375 229.2h1.1a.45 .45 0 0 0 .7-.4 .45 .45 0 0 0-.6-.5h1.2a.69 .69 0 0 1 0 .9z" fill-rule="evenodd"/>
<path d="M375.4 227.8l1.2-.1a.35 .35 0 0 0 .3-.3 .35 .35 0 0 0-.3-.4h-.4h1.4l.1 .5-.3 .3z" fill-rule="evenodd"/>
<path d="M377.2 230.8l.7-.2 .4 .3-.3 .1z" fill-rule="evenodd"/>
<path d="M378.8 226.5h.8l-.7 2.7h2l-.2 .5h-2.7z" fill-rule="evenodd"/>
<path d="M380.9 232.2h.8z" fill-rule="evenodd"/>
<path d="M382 226.5h2.9l-.2 .5h-2l-.2 .8h2l-.1 .5h-2l-.3 .9h2.3l-.2 .5h-3z" fill-rule="evenodd"/>
</g>
<text font-size="4.9" x="354.3" y="248.2">Fasteners</text>
<g font-size="4.7">
<text x="351.3" y="153.4">S.S. Flat Washer</text>
<text x="192.2" y="158.5">#12 x 3/4&quot;</text>
<text x="10.8" y="165.3">3/4&quot; Steel Clevis Pin</text>
<text x="176.3" y="163">(Top Rail Corner Sleeve)</text>
<text x="186.3" y="167.6">(Post Rail Clips)</text>
<text x="274.9" y="167.7">Concrete Anchors</text>
<text x="91.2" y="168.6">3/4&quot; S.S. Locking Cotter Pin</text>
<text x="174.8" y="172.1">#12 x 1-1/4&quot; (Rail Sleeves)</text>
<text x="291.3" y="172.2">-OR-</text>
<text x="172.6" y="176.6">S.S. Pan Head Square Drive</text>
<text x="284.5" y="176.7">Lag Screw</text>
<text x="178.2" y="181.1">Self Drilling - Tek Screw</text>
</g>
<g font-size="4.2">
<text x="143.9" y="4.1">7/12/2019 8:09 AM Install Full Height Picket Railing Lag Mount.SLDDRW</text>
<text x="260.4" y="229.8">Fasteners</text>
<text x="143.9" y="278.5">7/12/2019 8:09 AM Install Full Height Picket Railing Lag Mount.SLDDRW</text>
</g>
<text font-size="3.5" x="380.4" y="264.5">-</text>
<g font-size="2.1">
<text x="306.9" y="263.6">UNLESS OTHERWISE SPECIFIED</text>
<text x="307.5" y="265.7">DIMENSIONS ARE IN INCHES</text>
<text x="308" y="269.9">DO NOT SCALE DRAWINGS</text>
<text x="337.6" y="271.3">Install Full Height Picket Railing Lag Mount</text>
</g>
<g font-size="2">
<text x="238.1" y="219.7">CONTRACTOR:</text>
<text x="306.4" y="219.9">PROJECT LOCATION:</text>
<text x="406.4" y="219.9">PHASE:</text>
<text x="238.1" y="224.7">PROJECT:</text>
<text x="306.4" y="224.7">PROGRESS / DATE COMPLETED:</text>
<text x="250.3" y="238.2">NAME</text>
<text x="265.5" y="238.2">SIGNATURE</text>
<text x="289.7" y="238.2">DATE</text>
<text x="306.4" y="237.4">DESCRIPTION:</text>
<text x="236" y="242.9">DRAWN</text>
<text x="251.5" y="242.9">MC</text>
<text x="236.7" y="247.7">CHK'D</text>
<text x="236.2" y="252.5">APPV'D</text>
<text x="237.5" y="257.2">MFG</text>
<text x="237.8" y="262">Q.A</text>
<text x="338.1" y="261.2">PART NUMBER:</text>
<text x="382.6" y="271.5">REVISION:</text>
<text x="410.1" y="271.5">SHEET 2 OF 5</text>
</g>
<g font-size="1.8">
<text x="283.9" y="242.7">4/7/2015 2:04:14 PM</text>
<text x="8.6" y="268.1">File Path: J:\Display Decks\Install Drawing\Double Rod Hung\Picket - Full Height\Lag\</text>
<text x="8.6" y="265.3">Date Printed: 7/12/2019 By: Asobrack</text>
<text x="8.6" y="270.9">File Name: Install Full Height Picket Railing Lag Mount</text>
</g>
<g font-size="1.7">
<text x="395.3" y="226">6500 SHINGLE CREEK PARKWAY</text>
<text x="391.9" y="232.7">PHONE: 763.585.0097 - FAX: 763.585.0100</text>
<text x="395.7" y="228.2">BROOKLYN CENTER, MN 55430</text>
<text x="398.4" y="230.5">WWW.ENDURABLE.COM</text>
</g>
<g font-size="1.6">
<text x="237.1" y="266.7">THESE DRAWINGS AND SPECIFICATIONS ARE THE PROPRIETARY PROPERTY OF ENDURABLE</text>
<text x="239.7" y="268.9">BUILDING PRODUCTS, AND SHALL NOT BE REPRODUCED, COPIED OR USED IN ANY</text>
<text x="238.3" y="271.1">MANNER WITHOUTTHE PRIOR WRITTEN CONSENT OF ENDURABLE BUILDING PRODUCTS.</text>
</g>
</svg>
